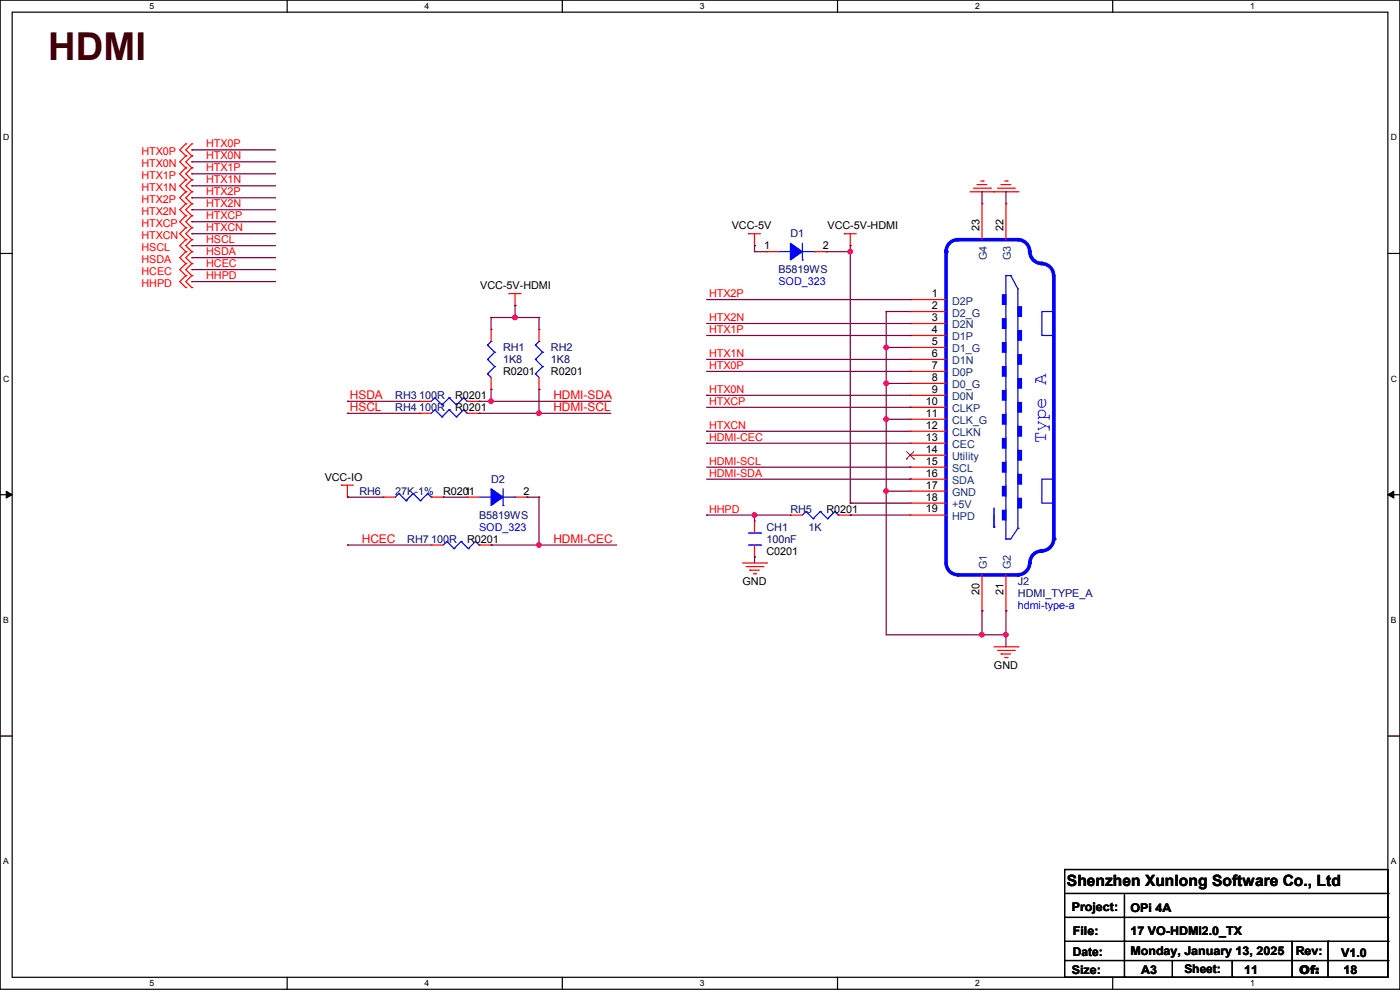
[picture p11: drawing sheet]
<svg xmlns="http://www.w3.org/2000/svg" width="297mm" height="210mm" viewBox="0 0 297 210" stroke-linecap="round" stroke-linejoin="round" font-family="sans-serif">
<g fill="none" stroke="#000" stroke-width=".25">
<path d="M0 0h297v209.8h-297zM2.6 2.6h291.8v204.7h-291.8zM60.9 0v2.6M119.3 0v2.6M177.7 0v2.6M236.1 0v2.6M0 53.8h2.6M294.4 53.8h2.6M0 104.9h2.6M294.4 104.9h2.6M0 156.1h2.6M294.4 156.1h2.6"/>
<path d="M225.8 184.4h68.6v22.9h-68.6zM225.8 194.6h68.6M225.8 199.7h68.6M226.1 189.5h68.3M238.5 189.8v17.5M274.1 199.7v7.6M281.7 199.7h.1M281.7 199.7v7.6M294.4 189.5h.1M294.4 194.6h.1M294.4 199.7h.1M60.9 207.3v2.5"/>
<path d="M119.3 207.3v2.5M177.7 207.3v2.5M225.8 203.8h68.6M236.1 207.3v2.5M238.5 207.3h.1M248.7 207.3h.1M248.7 203.8v3.5M261.4 207.3h.1M261.4 203.8v3.5M274.1 207.3h.1M294.4 203.8h.1"/>
</g>
<path d="M1.3 104.2l1.3 .7-1.3 .8zM294.4 104.9l1.3-.7v1.5z" fill="#000"/>
<path d="M1.3 104.2l1.3 .7-1.3 .8zM294.4 104.9l1.3-.7v1.5z" fill="none" stroke="#000" stroke-width=".21"/>
<g fill="none" stroke="#f00" stroke-width=".25">
<path d="M39.4 30.5h.1M39.4 33.1h.1M39.4 35.6h.1M39.4 38.1h.1M39.4 30.5l-1.3 1.3 1.3 1.3M39.4 33.1l-1.3 1.2 1.3 1.3M39.4 35.6l-1.3 1.3 1.3 1.2M39.4 38.1l-1.3 1.3 1.3 1.3M40.7 30.5h.1M40.7 33.1h.1M40.7 35.6h.1M40.7 38.1h.1"/>
<path d="M40.7 30.5l-1.3 1.3 1.3 1.3M40.7 33.1l-1.3 1.2 1.3 1.3M40.7 35.6l-1.3 1.3 1.3 1.2M40.7 38.1l-1.3 1.3 1.3 1.3M206.5 39.9h3.6M207.3 39.2h.1M207.3 39.2h2M208.1 38.4h.5M208.6 38.4h.1M210.1 39.9h.1M211.6 39.9h3.6M212.4 39.2h.1"/>
<path d="M212.4 39.2h2M213.1 38.4h.6M213.7 38.4h.1M215.2 39.9h.1M39.4 40.7h.1M39.4 43.2h.1M39.4 45.8h.1M39.4 48.3h.1M39.4 50.8h.1M39.4 53.4h.1M39.4 55.9h.1M39.4 58.5h.1"/>
<path d="M39.4 40.7l-1.3 1.3 1.3 1.2M39.4 43.2l-1.3 1.3 1.3 1.3M39.4 45.8l-1.3 1.2 1.3 1.3M39.4 48.3l-1.3 1.3 1.3 1.2M39.4 50.8l-1.3 1.3 1.3 1.3M39.4 53.4l-1.3 1.3 1.3 1.2M39.4 55.9l-1.3 1.3 1.3 1.3M39.4 58.5l-1.3 1.2 1.3 1.3M40.7 40.7h.1M40.7 43.2h.1M40.7 45.8h.1M40.7 48.3h.1"/>
<path d="M40.7 50.8h.1M40.7 53.4h.1M40.7 55.9h.1M40.7 58.5h.1M40.7 40.7l-1.3 1.3 1.3 1.2M40.7 43.2l-1.3 1.3 1.3 1.3M40.7 45.8l-1.3 1.2 1.3 1.3M40.7 48.3l-1.3 1.3 1.3 1.2M40.7 50.8l-1.3 1.3 1.3 1.3M40.7 53.4l-1.3 1.3 1.3 1.2M40.7 55.9l-1.3 1.3 1.3 1.3M40.7 58.5l-1.3 1.2 1.3 1.3"/>
<path d="M158.8 49.6h.1M158.8 49.6h2.5M160.1 52.1h.1M160.1 49.6v2.5M179.1 49.6h.1M179.1 49.6h2.6M180.4 52.1h.1M180.4 49.6v2.5M205.8 40.7h10.1M210.9 40.7h.1M215.9 40.7h.1M39.4 61h.1"/>
<path d="M40.7 61h.1M108 62.3h.1M108 62.3h2.5M109.3 64.8h.1M109.3 62.3v2.5M72.4 102.9h.1M72.4 102.9h2.6M73.7 105.5h.1M73.7 102.9v2.6M157.5 119.4h5.1M162.6 119.4h.1M158.3 120.2h3.5"/>
<path d="M159 120.9h.1M159 120.9h2.1M159.8 121.7h.5M160.3 121.7h.1M161.8 120.2h.1M210.9 137.2h5M211.6 138h3.6M212.4 138.7h.1M212.4 138.7h2M213.1 139.5h.6M213.7 139.5h.1M215.2 138h.1"/>
<path d="M215.9 137.2h.1"/>
</g>
<path d="M165.1 53.4h2.6M167.7 53.4h.1M170.2 55.2h.1M170.2 51.6v3.6M170.2 53.4h2.6M172.8 53.4h.1" fill="none" stroke="#00f" stroke-width=".25"/>
<path d="M167.7 51.6l2.5 1.8-2.5 1.8z" fill-rule="evenodd" fill="#00f"/>
<g fill="none" stroke="#00f" stroke-width=".25">
<path d="M167.7 51.6l2.5 1.8-2.5 1.8zM103.4 79.3h.1M103.4 76.2h.1M103.4 73.2h.1M103.4 79.3l.8 .8M103.4 76.2l1.5 1.6M103.4 73.2l1.5 1.5M104.2 72.4h.1M104.2 72.4l-.8 .8M104.9 77.8h.1M104.9 74.7h.1M104.9 77.8l-1.5 1.5"/>
<path d="M104.9 74.7l-1.5 1.5M101.6 105.5h2.6M104.2 105.5h.1M106.7 107.2h.1M106.7 103.7v3.5M106.7 105.5h2.6M109.3 105.5h.1"/>
</g>
<path d="M162.6 53.4h.1M162.6 53.4h2.5M172.8 53.4h2.5M175.3 53.4h.1M104.2 69.9h.1M104.2 69.9v2.5M104.2 82.6h.1M104.2 80.1v2.5" fill="none" stroke="#f00" stroke-width=".25"/>
<path d="M104.2 103.7l2.5 1.8-2.5 1.7z" fill-rule="evenodd" fill="#00f"/>
<g fill="none" stroke="#00f" stroke-width=".25">
<path d="M113.6 79.3h.1M113.6 76.2h.1M113.6 73.2h.1M113.6 79.3l.7 .8M113.6 76.2l1.5 1.6M113.6 73.2l1.5 1.5M114.3 72.4h.1M114.3 72.4l-.7 .8M115.1 77.8h.1M115.1 74.7h.1M115.1 77.8l-1.5 1.5M115.1 74.7l-1.5 1.5"/>
<path d="M92.2 84.4h.1M92.2 86.9h.1M92.2 84.4l-.7 .7M92.2 84.4l1.6 1.5M92.2 86.9l-.7 .8M92.2 86.9l1.6 1.5M93.8 85.9h.1M93.8 88.4h.1M95.3 84.4h.1M95.3 86.9h.1M95.3 84.4l-1.5 1.5M95.3 84.4l1.5 1.5"/>
<path d="M95.3 86.9l-1.5 1.5M95.3 86.9l1.5 1.5M96.8 85.9h.1M96.8 88.4h.1M98.3 84.4h.1M98.3 86.9h.1M98.3 84.4l-1.5 1.5M98.3 84.4l.8 .7M98.3 86.9l-1.5 1.5M98.3 86.9l.8 .8M99.1 85.1h.1M99.1 87.7h.1"/>
<path d="M84.6 104.7h.1M84.6 104.7l1.5 1.5M84.6 104.7l-.7 .8M86.1 106.2h.1M87.7 104.7h.1M87.7 104.7l1.5 1.5M87.7 104.7l-1.6 1.5M89.2 106.2h.1M90.7 104.7h.1M90.7 104.7l.8 .8M90.7 104.7l-1.5 1.5M91.5 105.5h.1"/>
<path d="M94.8 114.9h.1M94.8 114.9l-.8 .7M94.8 114.9l1.5 1.5M96.3 116.4h.1M97.8 114.9h.1M97.8 114.9l-1.5 1.5M97.8 114.9l1.6 1.5M99.4 116.4h.1M100.9 114.9h.1M100.9 114.9l-1.5 1.5M100.9 114.9l.7 .7M101.6 115.6h.1"/>
<path d="M104.2 103.7l2.5 1.8-2.5 1.7zM171 108.5h.1M171 108.5l-.8 .8M171 108.5l1.5 1.5M172.5 110h.1M174 108.5h.1M174 108.5l-1.5 1.5M174 108.5l1.6 1.5M175.6 110h.1M177.1 108.5h.1M177.1 108.5l-1.5 1.5M177.1 108.5l.7 .8"/>
<path d="M177.8 109.3h.1"/>
</g>
<g fill="none" stroke="#f00" stroke-width=".25">
<path d="M114.3 69.9h.1M114.3 69.9v2.5M88.9 85.1h.1M88.9 87.7h.1M88.9 85.1h2.6M88.9 87.7h2.6M99.1 85.1h2.5M99.1 87.7h2.5M101.6 85.1h.1M101.6 87.7h.1M114.3 82.6h.1M114.3 80.1v2.5"/>
<path d="M81.3 105.5h.1M81.3 105.5h2.6M91.5 115.6h.1M91.5 105.5h2.5M91.5 115.6h2.5M94 105.5h.1M99.1 105.5h.1M99.1 105.5h2.5M101.6 115.6h2.6M104.2 115.6h.1M109.3 105.5h2.5M111.8 105.5h.1"/>
<path d="M167.7 109.3h.1M167.7 109.3h2.5M177.8 109.3h2.6M180.4 109.3h.1"/>
</g>
<path d="M200.7 53.4v66" fill="none" stroke="#00f" stroke-width=".76"/>
<circle cx="200.7" cy="53.4" r=".38" fill="#00f"/>
<path d="M203.2 50.8h12.7" fill="none" stroke="#00f" stroke-width=".76"/>
<circle cx="215.9" cy="50.8" r=".38" fill="#00f"/>
<path d="M215.9 50.8a2.52 2.52 0 0 1 2.5 2.6M218.5 53.4a2.52 2.52 0 0 0 2.5 2.5 2.58 2.58 0 0 1 2.5 2.6M218.4 119.4a2.52 2.52 0 0 1-2.5 2.5M203.2 122h12.7" fill="none" stroke="#00f" stroke-width=".76"/>
<circle cx="215.9" cy="122" r=".38" fill="#00f"/>
<path d="M223.6 58.5l-.1 55.8a2.52 2.52 0 0 1-2.5 2.5M221 116.9a2.52 2.52 0 0 0-2.5 2.5" fill="none" stroke="#00f" stroke-width=".76"/>
<circle cx="223.6" cy="114.3" r=".38" fill="#00f"/>
<path d="M213.4 58.5h.1M213.4 58.5v55.8M213.4 58.5h1M214.4 58.5h.1M214.4 58.5l1.5 2.8v50.8M221 66.1h2.6v5.1h-2.6zM210.9 111.8h.1M210.9 107.7v4.1M213.4 114.3h.1M215.9 112.1h.1M215.9 112.1l-1.5 2.2h-1M221 101.6h2.6v5.1h-2.6z" fill="none" stroke="#00f" stroke-width=".25"/>
<path d="M212.6 108.2h.8v2.1h-.8z" fill-rule="evenodd" fill="#00f"/>
<path d="M212.6 108.2h.8v2.1h-.8z" fill="none" stroke="#00f" stroke-width=".25"/>
<path d="M215.9 105.7h.8v2h-.8z" fill-rule="evenodd" fill="#00f"/>
<path d="M215.9 105.7h.8v2h-.8z" fill="none" stroke="#00f" stroke-width=".25"/>
<path d="M212.6 103.2h.8v2h-.8z" fill-rule="evenodd" fill="#00f"/>
<path d="M212.6 103.2h.8v2h-.8z" fill="none" stroke="#00f" stroke-width=".25"/>
<path d="M215.9 100.6h.8v2.1h-.8z" fill-rule="evenodd" fill="#00f"/>
<path d="M215.9 100.6h.8v2.1h-.8z" fill="none" stroke="#00f" stroke-width=".25"/>
<path d="M212.6 98.1h.8v2h-.8z" fill-rule="evenodd" fill="#00f"/>
<path d="M212.6 98.1h.8v2h-.8z" fill="none" stroke="#00f" stroke-width=".25"/>
<path d="M215.9 95.5h.8v2.1h-.8z" fill-rule="evenodd" fill="#00f"/>
<path d="M215.9 95.5h.8v2.1h-.8z" fill="none" stroke="#00f" stroke-width=".25"/>
<path d="M212.6 93h.8v2h-.8z" fill-rule="evenodd" fill="#00f"/>
<path d="M212.6 93h.8v2h-.8z" fill="none" stroke="#00f" stroke-width=".25"/>
<path d="M215.9 90.5h.8v2h-.8z" fill-rule="evenodd" fill="#00f"/>
<path d="M215.9 90.5h.8v2h-.8z" fill="none" stroke="#00f" stroke-width=".25"/>
<path d="M212.6 87.9h.8v2.1h-.8z" fill-rule="evenodd" fill="#00f"/>
<path d="M212.6 87.9h.8v2.1h-.8z" fill="none" stroke="#00f" stroke-width=".25"/>
<path d="M215.9 85.4h.8v2h-.8z" fill-rule="evenodd" fill="#00f"/>
<path d="M215.9 85.4h.8v2h-.8z" fill="none" stroke="#00f" stroke-width=".25"/>
<path d="M212.6 82.8h.8v2.1h-.8z" fill-rule="evenodd" fill="#00f"/>
<path d="M212.6 82.8h.8v2.1h-.8z" fill="none" stroke="#00f" stroke-width=".25"/>
<path d="M215.9 80.3h.8v2h-.8z" fill-rule="evenodd" fill="#00f"/>
<path d="M215.9 80.3h.8v2h-.8z" fill="none" stroke="#00f" stroke-width=".25"/>
<path d="M212.6 77.8h.8v2h-.8z" fill-rule="evenodd" fill="#00f"/>
<path d="M212.6 77.8h.8v2h-.8z" fill="none" stroke="#00f" stroke-width=".25"/>
<path d="M215.9 75.2h.8v2.1h-.8z" fill-rule="evenodd" fill="#00f"/>
<path d="M215.9 75.2h.8v2.1h-.8z" fill="none" stroke="#00f" stroke-width=".25"/>
<path d="M212.6 72.7h.8v2h-.8z" fill-rule="evenodd" fill="#00f"/>
<path d="M212.6 72.7h.8v2h-.8z" fill="none" stroke="#00f" stroke-width=".25"/>
<path d="M215.9 70.1h.8v2.1h-.8z" fill-rule="evenodd" fill="#00f"/>
<path d="M215.9 70.1h.8v2.1h-.8z" fill="none" stroke="#00f" stroke-width=".25"/>
<path d="M212.6 67.6h.8v2h-.8z" fill-rule="evenodd" fill="#00f"/>
<path d="M212.6 67.6h.8v2h-.8z" fill="none" stroke="#00f" stroke-width=".25"/>
<path d="M215.9 65.1h.8v2h-.8z" fill-rule="evenodd" fill="#00f"/>
<path d="M215.9 65.1h.8v2h-.8z" fill="none" stroke="#00f" stroke-width=".25"/>
<path d="M212.6 62.5h.8v2.1h-.8z" fill-rule="evenodd" fill="#00f"/>
<path d="M212.6 62.5h.8v2.1h-.8zM158.8 115.6h2.5M158.8 113.1h2.5M161.3 115.6h.1M161.3 113.1h.1" fill="none" stroke="#00f" stroke-width=".25"/>
<path d="M203.2 50.8h.1a2.52 2.52 0 0 0-2.6 2.6M200.7 119.4a2.52 2.52 0 0 0 2.6 2.5h-.1" fill="none" stroke="#00f" stroke-width=".76"/>
<g fill="none" stroke="#f00" stroke-width=".25">
<path d="M208.3 43.2h.1M208.3 43.2v7.6M213.4 43.2h.1M213.4 43.2v7.6M193.1 63.5h.1M193.1 66.1h.1M193.1 68.6h.1M193.1 71.2h.1M193.1 73.7h.1M193.1 76.2h.1M193.1 78.8h.1M193.1 63.5h7.6"/>
<path d="M193.1 66.1h7.6M193.1 68.6h7.6M193.1 71.2h7.6M193.1 73.7h7.6M193.1 76.2h7.6M193.1 78.8h7.6M193.1 81.3h.1M193.1 83.9h.1M193.1 86.4h.1M193.1 88.9h.1M193.1 91.5h.1M193.1 94h.1"/>
<path d="M193.1 96.6h.1M193.1 99.1h.1M193.1 81.3h7.6M193.1 83.9h7.6M193.1 86.4h7.6M193.1 88.9h7.6M193.1 91.5h7.6M193.1 94h7.6M193.1 96.6h7.6M193.1 99.1h7.6M160.1 118.2h.1M160.1 110.5h.1"/>
<path d="M160.1 110.5v2.6M160.1 115.6v2.6M193.1 101.6h.1M193.1 104.2h.1M193.1 106.7h.1M193.1 109.3h.1M193.1 101.6h7.6M193.1 104.2h7.6M193.1 106.7h7.6M193.1 109.3h7.6M208.3 129.6h.1M208.3 122v7.6"/>
<path d="M213.4 129.6h.1M213.4 122v7.6"/>
</g>
<path d="M192.3 97.4h.1M192.3 95.8l1.6 1.6M193.8 95.8l-1.5 1.6M193.9 97.4h.1" fill="none" stroke="#804000" stroke-width=".21"/>
<path d="M180.4 53.4v53.3M149.9 63.5h43.2M193.1 63.5h.1M180.4 106.7h.1" fill="none" stroke="#800040" stroke-width=".25"/>
<circle cx="180.4" cy="53.4" r=".49" fill="#f0f"/>
<circle cx="180.4" cy="53.4" r=".49" fill="none" stroke="#f0f" stroke-width=".25"/>
<path d="M73.7 85.1h.1M73.7 87.7h.1M73.7 85.1h15.2M73.7 87.7h15.2M101.6 87.7h.1M101.6 87.7h12.7" fill="none" stroke="#800040" stroke-width=".25"/>
<circle cx="114.3" cy="87.7" r=".49" fill="#f0f"/>
<circle cx="114.3" cy="87.7" r=".49" fill="none" stroke="#f0f" stroke-width=".25"/>
<path d="M109.3 67.4h.1M109.3 67.4h5" fill="none" stroke="#800040" stroke-width=".25"/>
<circle cx="109.2" cy="67.3" r=".49" fill="#f0f"/>
<circle cx="109.2" cy="67.3" r=".49" fill="none" stroke="#f0f" stroke-width=".25"/>
<path d="M104.2 82.6h.1M104.2 85.1h.1M104.2 82.6v2.5M104.2 85.1h25.4" fill="none" stroke="#800040" stroke-width=".25"/>
<circle cx="104.2" cy="85.1" r=".49" fill="#f0f"/>
<circle cx="104.2" cy="85.1" r=".49" fill="none" stroke="#f0f" stroke-width=".25"/>
<path d="M188 66.1h.1M188 66.1v7.6M188 66.1h5.1M213.4 129.6h.1M213.4 129.6v5.1" fill="none" stroke="#800040" stroke-width=".25"/>
<circle cx="213.4" cy="134.6" r=".49" fill="#f0f"/>
<circle cx="213.4" cy="134.6" r=".49" fill="none" stroke="#f0f" stroke-width=".25"/>
<path d="M188 134.7h25.4M208.3 134.7h.1M208.3 129.6h.1M208.3 129.6v5.1M213.4 134.7h.1M213.4 134.7v2.5" fill="none" stroke="#800040" stroke-width=".25"/>
<circle cx="208.3" cy="134.6" r=".49" fill="#f0f"/>
<circle cx="208.3" cy="134.6" r=".49" fill="none" stroke="#f0f" stroke-width=".25"/>
<path d="M188 104.2h.1M188 104.2v30.5" fill="none" stroke="#800040" stroke-width=".25"/>
<circle cx="188" cy="104.2" r=".49" fill="#f0f"/>
<circle cx="188" cy="104.2" r=".49" fill="none" stroke="#f0f" stroke-width=".25"/>
<path d="M188 88.9h.1M188 88.9h5.1M188 88.9v15.3M188 104.2h.1M188 104.2h5.1" fill="none" stroke="#800040" stroke-width=".25"/>
<circle cx="188" cy="88.9" r=".49" fill="#f0f"/>
<circle cx="188" cy="88.9" r=".49" fill="none" stroke="#f0f" stroke-width=".25"/>
<path d="M188 73.7h.1M188 73.7v15.2M188 81.3h.1M188 81.3h5.1" fill="none" stroke="#800040" stroke-width=".25"/>
<circle cx="188" cy="81.3" r=".49" fill="#f0f"/>
<circle cx="188" cy="81.3" r=".49" fill="none" stroke="#f0f" stroke-width=".25"/>
<circle cx="188" cy="73.7" r=".49" fill="#f0f"/>
<circle cx="188" cy="73.7" r=".49" fill="none" stroke="#f0f" stroke-width=".25"/>
<path d="M180.4 52.1h.1M180.4 52.1v1.3M188 73.7h.1M188 73.7h5.1M149.9 109.3h.1M149.9 109.3h10.2M180.4 106.7h.1M180.4 106.7h12.7" fill="none" stroke="#800040" stroke-width=".25"/>
<circle cx="160" cy="109.2" r=".49" fill="#f0f"/>
<circle cx="160" cy="109.2" r=".49" fill="none" stroke="#f0f" stroke-width=".25"/>
<g fill="none" stroke="#800040" stroke-width=".25">
<path d="M104.2 67.4h.1M104.2 67.4v2.5M109.3 64.8h.1M109.3 64.8v2.6h-5.1M114.3 67.4h.1M114.3 67.4v2.5M149.9 76.2h43.2M149.9 68.6h43.2M149.9 78.8h43.2M149.9 71.2h43.2M193.1 76.2h.1M193.1 68.6h.1"/>
<path d="M193.1 78.8h.1M193.1 71.2h.1M101.6 85.1h.1M101.6 85.1h2.6M114.3 87.7h.1M114.3 82.6h.1M114.3 87.7h15.3M114.3 82.6v5.1M149.9 94h.1M149.9 91.5h.1M149.9 83.9h.1M149.9 94h43.2"/>
<path d="M149.9 99.1h43.2M149.9 91.5h43.2M149.9 86.4h43.2M149.9 83.9h43.2M193.1 99.1h.1M193.1 86.4h.1M73.7 105.5h.1M73.7 115.6h.1M73.7 105.5h7.6M73.7 115.6h17.8M94 105.5h.1M94 105.5h5.1"/>
<path d="M104.2 115.6h.1M114.3 105.5h.1M114.3 105.5v10.1h-10.1M149.9 101.6h43.2M160.1 109.3h.1M160.1 118.2h.1M160.1 109.3h7.6M160.1 109.3v1.2M160.1 118.2v1.2M180.4 109.3h.1M180.4 109.3h12.7M193.1 101.6h.1"/>
</g>
<circle cx="114.3" cy="115.6" r=".49" fill="#f0f"/>
<circle cx="114.3" cy="115.6" r=".49" fill="none" stroke="#f0f" stroke-width=".25"/>
<g fill="none" stroke="#800040" stroke-width=".25">
<path d="M40.7 34.3h.1M40.7 36.9h.1M40.7 39.4h.1M40.7 31.8h.1M40.7 34.3h17.8M40.7 36.9h17.8M40.7 39.4h17.8M40.7 31.8h17.8M40.7 44.5h.1M40.7 47h.1M40.7 49.6h.1M40.7 42h.1"/>
<path d="M40.7 59.7h.1M40.7 52.1h.1M40.7 57.2h.1M40.7 54.7h.1M40.7 44.5h17.8M40.7 47h17.8M40.7 49.6h17.8M40.7 42h17.8M40.7 59.7h17.8M40.7 52.1h17.8M40.7 57.2h17.8M40.7 54.7h17.8"/>
<path d="M160.1 52.1h.1M160.1 53.4h.1M160.1 52.1v1.3M160.1 53.4h2.5M175.3 53.4h.1M175.3 53.4h5.1M208.3 40.7h.1M208.3 40.7v2.5M213.4 40.7h.1M213.4 40.7v2.5M111.8 105.5h.1M111.8 105.5h2.5"/>
<path d="M114.3 115.6h.1M114.3 115.6h16.6"/>
</g>
<circle cx="180.4" cy="53.4" r=".49" fill="#f0f"/>
<circle cx="180.4" cy="53.4" r=".49" fill="none" stroke="#f0f" stroke-width=".25"/>
<circle cx="114.3" cy="87.7" r=".49" fill="#f0f"/>
<circle cx="114.3" cy="87.7" r=".49" fill="none" stroke="#f0f" stroke-width=".25"/>
<circle cx="109.2" cy="67.3" r=".49" fill="#f0f"/>
<circle cx="109.2" cy="67.3" r=".49" fill="none" stroke="#f0f" stroke-width=".25"/>
<circle cx="104.2" cy="85.1" r=".49" fill="#f0f"/>
<circle cx="104.2" cy="85.1" r=".49" fill="none" stroke="#f0f" stroke-width=".25"/>
<circle cx="213.4" cy="134.6" r=".49" fill="#f0f"/>
<circle cx="213.4" cy="134.6" r=".49" fill="none" stroke="#f0f" stroke-width=".25"/>
<circle cx="208.3" cy="134.6" r=".49" fill="#f0f"/>
<circle cx="208.3" cy="134.6" r=".49" fill="none" stroke="#f0f" stroke-width=".25"/>
<circle cx="188" cy="104.2" r=".49" fill="#f0f"/>
<circle cx="188" cy="104.2" r=".49" fill="none" stroke="#f0f" stroke-width=".25"/>
<circle cx="188" cy="88.9" r=".49" fill="#f0f"/>
<circle cx="188" cy="88.9" r=".49" fill="none" stroke="#f0f" stroke-width=".25"/>
<circle cx="188" cy="81.3" r=".49" fill="#f0f"/>
<circle cx="188" cy="81.3" r=".49" fill="none" stroke="#f0f" stroke-width=".25"/>
<circle cx="188" cy="73.7" r=".49" fill="#f0f"/>
<circle cx="188" cy="73.7" r=".49" fill="none" stroke="#f0f" stroke-width=".25"/>
<circle cx="160" cy="109.2" r=".49" fill="#f0f"/>
<circle cx="160" cy="109.2" r=".49" fill="none" stroke="#f0f" stroke-width=".25"/>
<circle cx="114.3" cy="115.6" r=".49" fill="#f0f"/>
<circle cx="114.3" cy="115.6" r=".49" fill="none" stroke="#f0f" stroke-width=".25"/>
<text font-size="8.1" fill="#400000" x="10.2" y="12.7">HDMI</text>
<text font-size="4.1" fill="#00f" x="222" y="94" transform="rotate(-90 222 94)">Type A</text>
<text font-size="3.3" x="226.4" y="188">Shenzhen Xunlong Software Co., Ltd</text>
<g font-size="2.5" fill="#f00">
<text x="74.2" y="84.6">HSDA</text>
<text x="74.2" y="87.2">HSCL</text>
<text x="117.4" y="84.6">HDMI-SDA</text>
<text x="117.4" y="87.2">HDMI-SCL</text>
<text x="76.8" y="115.1">HCEC</text>
<text x="117.4" y="115.1">HDMI-CEC</text>
</g>
<g font-size="2.5">
<text x="227.4" y="193.2">Project:</text>
<text x="239.8" y="193.4">OPi 4A</text>
<text x="227.6" y="198.2">File:</text>
<text x="227.6" y="202.8">Date:</text>
<text x="239.8" y="202.6">Monday, January 13, 2025</text>
<text x="239.8" y="198.2">17 VO-HDMI2.0_TX</text>
<text x="274.9" y="202.6">Rev:</text>
<text x="284.5" y="203.1">V1.0</text>
<text x="227.4" y="206.6">Size:</text>
<text x="242.1" y="206.6">A3</text>
<text x="251.2" y="206.4">Sheet:</text>
<text x="263.9" y="206.6">11</text>
<text x="275.6" y="206.5">Of:</text>
<text x="285" y="206.6">18</text>
</g>
<g font-size="2.3" fill="#f00">
<text x="30" y="32.9">HTX0P</text>
<text x="30" y="35.4">HTX0N</text>
<text x="43.7" y="33.8">HTX0N</text>
<text x="43.7" y="31.3">HTX0P</text>
<text x="30" y="37.9">HTX1P</text>
<text x="30" y="40.5">HTX1N</text>
<text x="43.7" y="36.4">HTX1P</text>
<text x="43.7" y="38.9">HTX1N</text>
<text x="43.7" y="41.4">HTX2P</text>
<text x="30" y="43">HTX2P</text>
<text x="30" y="45.6">HTX2N</text>
<text x="43.7" y="44">HTX2N</text>
<text x="43.7" y="46.5">HTXCP</text>
<text x="30" y="48.1">HTXCP</text>
<text x="30" y="50.6">HTXCN</text>
<text x="30" y="53.2">HSCL</text>
<text x="43.7" y="49.1">HTXCN</text>
<text x="43.7" y="51.6">HSCL</text>
<text x="30" y="55.7">HSDA</text>
<text x="30" y="58.3">HCEC</text>
<text x="43.7" y="59.2">HHPD</text>
<text x="43.7" y="56.7">HCEC</text>
<text x="43.7" y="54.1">HSDA</text>
<text x="30" y="60.8">HHPD</text>
<text x="150.4" y="63">HTX2P</text>
<text x="150.4" y="68.1">HTX2N</text>
<text x="150.4" y="70.7">HTX1P</text>
<text x="150.4" y="75.7">HTX1N</text>
<text x="150.4" y="83.4">HTX0N</text>
<text x="150.4" y="78.3">HTX0P</text>
<text x="150.4" y="85.9">HTXCP</text>
<text x="150.4" y="93.5">HDMI-CEC</text>
<text x="150.4" y="91">HTXCN</text>
<text x="150.4" y="101.1">HDMI-SDA</text>
<text x="150.4" y="98.6">HDMI-SCL</text>
<text x="150.4" y="108.8">HHPD</text>
</g>
<g font-size="2.3">
<text x="155.2" y="48.6">VCC-5V</text>
<text x="162.1" y="52.8">1</text>
<text x="174.5" y="52.8">2</text>
<text x="175.6" y="48.6">VCC-5V-HDMI</text>
<text x="207.8" y="49.1" transform="rotate(-90 207.8 49.1)">23</text>
<text x="212.9" y="49.1" transform="rotate(-90 212.9 49.1)">22</text>
<text x="101.9" y="61.3">VCC-5V-HDMI</text>
<text x="197.7" y="63">1</text>
<text x="197.7" y="65.5">2</text>
<text x="197.7" y="68.1">3</text>
<text x="197.7" y="70.6">4</text>
<text x="197.7" y="73.2">5</text>
<text x="197.7" y="75.7">6</text>
<text x="106.7" y="79.6">R0201</text>
<text x="116.9" y="79.6">R0201</text>
<text x="197.7" y="78.2">7</text>
<text x="197.7" y="80.8">8</text>
<text x="197.7" y="83.3">9</text>
<text x="96.6" y="84.7">R0201</text>
<text x="96.6" y="87.2">R0201</text>
<text x="196.4" y="85.9">10</text>
<text x="196.4" y="88.4">11</text>
<text x="196.4" y="90.9">12</text>
<text x="196.4" y="93.5">13</text>
<text x="68.9" y="101.9">VCC-IO</text>
<text x="196.4" y="96">14</text>
<text x="196.4" y="98.6">15</text>
<text x="196.4" y="101.1">16</text>
<text x="94" y="105">R02011</text>
<text x="111" y="104.9">2</text>
<text x="196.4" y="103.6">17</text>
<text x="196.4" y="106.2">18</text>
<text x="175.3" y="108.8">R0201</text>
<text x="196.4" y="108.7">19</text>
<text x="99.1" y="115.1">R0201</text>
<text x="162.6" y="117.7">C0201</text>
<text x="157.5" y="124">GND</text>
<text x="207.8" y="126.3" transform="rotate(-90 207.8 126.3)">20</text>
<text x="212.9" y="126.3" transform="rotate(-90 212.9 126.3)">21</text>
<text x="210.9" y="141.8">GND</text>
</g>
<g font-size="2.3" fill="#000080">
<text x="167.7" y="50.4">D1</text>
<text x="165.1" y="58">B5819WS</text>
<text x="106.7" y="74.5">RH1</text>
<text x="106.7" y="77">1K8</text>
<text x="116.9" y="74.5">RH2</text>
<text x="116.9" y="77">1K8</text>
<text x="83.9" y="84.7">RH3</text>
<text x="83.9" y="87.2">RH4</text>
<text x="88.9" y="84.7">100R</text>
<text x="88.9" y="87.2">100R</text>
<text x="76.2" y="105">RH6</text>
<text x="83.9" y="105">27K-1%</text>
<text x="104.2" y="102.4">D2</text>
<text x="101.6" y="110.1">B5819WS</text>
<text x="162.6" y="112.6">CH1</text>
<text x="167.7" y="108.8">RH5</text>
<text x="171.5" y="112.6">1K</text>
<text x="86.4" y="115.1">RH7</text>
<text x="91.5" y="115.1">100R</text>
<text x="162.6" y="115.1">100nF</text>
<text x="215.9" y="124">J2</text>
<text x="215.9" y="126.6">HDMI_TYPE_A</text>
</g>
<g font-size="2.3" fill="#004080">
<text x="209.4" y="55.2" transform="rotate(-90 209.4 55.2)">G4</text>
<text x="214.5" y="55.2" transform="rotate(-90 214.5 55.2)">G3</text>
<text x="202" y="64.6">D2P</text>
<text x="202" y="67.1">D2_G</text>
<text x="202" y="69.7">D2N</text>
<text x="202" y="72.2">D1P</text>
<text x="202" y="74.8">D1_G</text>
<text x="202" y="77.3">D1N</text>
<text x="202" y="79.8">D0P</text>
<text x="202" y="82.4">D0_G</text>
<text x="202" y="84.9">D0N</text>
<text x="202" y="87.5">CLKP</text>
<text x="202" y="90">CLK_G</text>
<text x="202" y="92.5">CLKN</text>
<text x="202" y="95.1">CEC</text>
<text x="202" y="97.6">Utility</text>
<text x="202" y="100.2">SCL</text>
<text x="202" y="102.7">SDA</text>
<text x="202" y="105.2">GND</text>
<text x="202" y="107.8">+5V</text>
<text x="202" y="110.3">HPD</text>
<text x="209.4" y="120.7" transform="rotate(-90 209.4 120.7)">G1</text>
<text x="214.5" y="120.7" transform="rotate(-90 214.5 120.7)">G2</text>
</g>
<g font-size="2.3" fill="#00f">
<text x="165.1" y="60.5">SOD_323</text>
<text x="101.6" y="112.6">SOD_323</text>
<text x="215.9" y="129.1">hdmi-type-a</text>
</g>
<g font-size="1.8">
<text x="31.7" y="1.9">5</text>
<text x="90.1" y="1.9">4</text>
<text x="148.5" y="1.9">3</text>
<text x="206.8" y="1.9">2</text>
<text x="265.2" y="1.9">1</text>
<text x=".7" y="29.8">D</text>
<text x="295.1" y="29.8">D</text>
<text x=".7" y="80.9">C</text>
<text x="295.1" y="80.9">C</text>
<text x=".7" y="132.1">B</text>
<text x="295.1" y="132.1">B</text>
<text x=".7" y="183.3">A</text>
<text x="295.1" y="183.3">A</text>
<text x="31.7" y="209.2">5</text>
<text x="90.1" y="209.2">4</text>
<text x="148.5" y="209.2">3</text>
<text x="206.8" y="209.2">2</text>
<text x="265.2" y="209.2">1</text>
</g>
</svg>
